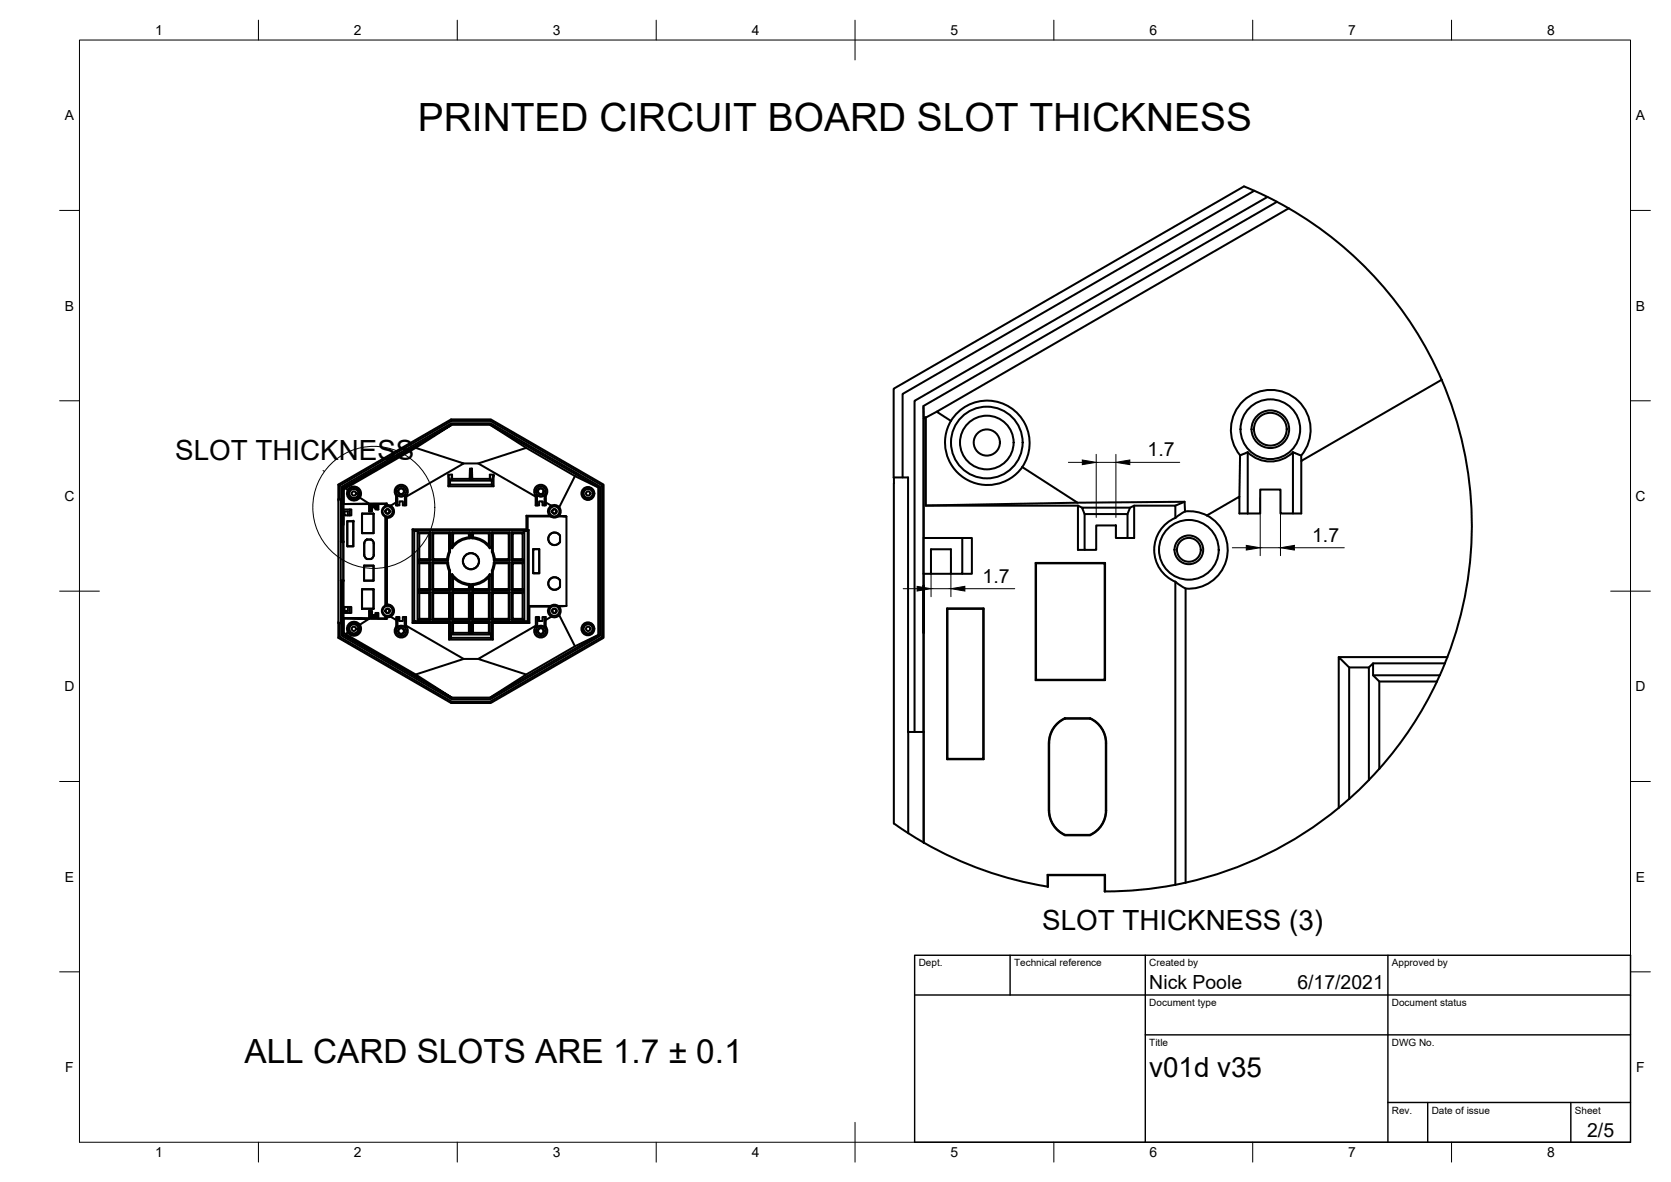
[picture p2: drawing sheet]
<svg xmlns="http://www.w3.org/2000/svg" width="420mm" height="297mm" viewBox="0 0 420 297" stroke-linecap="round" stroke-linejoin="round" font-family="sans-serif">
<!-- layer: Visible -->
<g fill="none" stroke="#000" stroke-width=".51">
<path d="M315.4 47.9l-88.5 51.1v21M315.4 47.9l-2.6-1.1-88.1 50.9v22.3h3.6v63.9h1.7M315.4 47.9l3.3 1.6M318.7 49.5l-88.7 51.2v83.2M318.7 49.5l2.4 1.2M321.1 50.7l-88.9 51.3v81.9h-2.2M321.1 50.7l3 1.7M324 52.4l-88.5 51.1 3.6 2.3M324.1 52.4a92 92 0 0 1 38.4 43.1M362.5 95.4l-35.3 20.4v13.2h-2.1M362.5 95.4a92 92 0 0 1 1.4 69.7M104.5 112.6l12.1 3.9-14.4 8.3"/>
<path d="M112.7 119.3v2.9l.5-.4M113.6 106.8h9.6l27.3 15.7v37.1l-27.3 15.7h-9.6M113.7 119.3v1l-.3 .3zM113.7 119.3h-1l.2 1.3h.5M118.2 117.8h.5v2.8h-.5zM118.2 117.8v2.8M118.7 117.8v2.5M120.2 116.5l14.5 8.3M123.2 119.3v1l.2 .3M123.2 106.8l9.1 5.8 12.3 7M124.1 119.3h-.9l.2 1.3h.5M132.3 112.6l-12.1 3.9h-3.6"/>
<path d="M144.6 119.6l5.9 2.9v37.1l-5.9 2.8-12.3 7.1-9.1 5.8M144.6 119.6l-4 7.9M224.8 120v1.5M232.2 102.3l.1 2.9 .5-.3v22.2M232.3 105.2v30M235.5 103.5l-2.7 1.4M239.1 105.8a10.7 10.7 0 0 0 3.4 14.4 10.7 10.7 0 0 0 14.6-2.8M239.1 105.8a10.7 10.7 0 0 1 14.9-3.4 10.7 10.7 0 0 1 3 14.9M257 117.4l13.9 8.9 27-.2 .1 2.4M311.8 114.4l-.2 10.4M311.8 114.4a10 10 0 0 1 .9-13.7 10 10 0 0 1 13.7 0 10 10 0 0 1 .8 13.8M313.7 113.7a8.1 8.1 0 0 0 11.4 0"/>
<path d="M313.7 113.7l-1.9 .7M313.7 113.7v15.3M325.1 113.7v15.3h-3.1v-6h-5.1v6h-3.2M325.1 113.7l2.1 .8M327.2 114.5v1.3M85.1 125.5h.6v10.7h.2M85.1 125.5v-3.7l28.3-16.4h10l28.4 16.4v38.5l-28.4 16.4h-10l-28.3-16.4v-3.7M85.1 125.7v30.6M85.1 125.5v.2M85.4 125.5v-3.5l28.1-16.2h9.8l28.1 16.2v38.1l-28.1 16.2h-9.8l-28.1-16.2v-3.5h.3v-20.4M85.9 136.2v-13.9l27.6-15.9h9.8l27.6 15.9v37.5l-27.6 15.9h-9.8l-27.6-15.9v-13.9h.4v13.7M86.3 122.5v5.5"/>
<path d="M86.3 122.5v13.7h-.4M86.3 122.5l27.3-15.7-9.1 5.8-17.6 10.1 .6 .4M86.3 136.2v9.7M86.3 130v2zM86.3 129.5v23M86.4 123v3.7M86.4 126.7h6.4M86.4 123h-.1M86.6 128.5h.9v1h-.9zM86.6 129.5h-.3v-1.5h1.6v1.5h-.4M86.9 122.7l-.5 .3M87.3 131h1.5v6.3h-1.5z"/>
<path d="M87.5 123.1a1.79 1.79 0 0 1 2.5-.5 1.79 1.79 0 0 1 .5 2.5M87.5 123.1a1.79 1.79 0 0 0 .5 2.4 1.79 1.79 0 0 0 2.5-.5M87.9 128h.4v1.5h-.4M90.5 125.1l2.3 1.4M91 129.1h2.9v4.9h-2.9zM91 134h2.9M92.2 135.6h1.1M92.2 135.6h.1M92.3 135.6l-.7 .7v3.1l.2 .6 .5 .5M93 126.8l-.2-.1v1.8h.3M93.1 127h1.8v1h-.5v-.5h-.8v1h-.5zM93.3 135.6a1.07 1.07 0 0 1 .7 1l-.1 3.1-.6 .8"/>
<path d="M93.9 129.1v4.9M93.9 129.1h-2.9v4.9M94.9 127l.2-.3v1.3h-.2M95 126.8h-2l.1 .2M95.1 126.7h1.8v.5M96.9 126.7l.4-.2v.4M96.9 129.9v22.3M96.9 129.9l.4 .2M96.9 127.2a1.45 1.45 0 0 0-.9 1.3 1.45 1.45 0 0 0 .9 1.4M97.3 126.5l-10.9 .2M97.3 126.9l.9 .2M97.3 126.9l-.4 .3"/>
<path d="M97.3 130.1v21.8a1.62 1.62 0 0 1 1.7 1.2 1.62 1.62 0 0 1-.8 1.9M98.2 127.1a1.62 1.62 0 0 1 .8 1.9 1.62 1.62 0 0 1-1.7 1.1M99.6 126.3l-1.4 .8M99.6 124.6l.3-.2v2.6h-.3zM99.6 124.5a1.66 1.66 0 0 1 .2-2.2 1.66 1.66 0 0 1 2.2 0 1.66 1.66 0 0 1 .2 2.3M99.9 127h.5v-1h.9v1h.5l.1-2.6 .3 .2v2.4h-.4M99.9 124.4a1.34 1.34 0 0 0 1.9 0M103.7 133h28.7l.5 .2-.2 .2h-.9l-.1-.1h-26.5l-.2 .1h-.8zM103.7 133v23.6l.5-.5M104.2 133.4v22.7h.8M105 133.4v22.7l.2 .2M105.2 133.3v.5"/>
<path d="M105.4 134v6.5h2.5M105.4 134h2.5M107.9 134l.3-.2v7l-.3-.3zM108.2 133.8h-3l.2 .2M108.7 133.8v7l.2-.3M112.9 138.6l-.5 1.9M112.9 138.6v-4.6h-4v6.5h3.5M112.9 134l.3-.2v4.9l-.3-.1M112.9 120.6l.3 .2M113.2 133.8h-4.5l.2 .2M113.2 120.8h10.5v1h-10.5zM113.2 138.7l-.5 2.1"/>
<path d="M113.7 133.8v4l.2-.8M113.7 120.3h4.4M117.9 135v-1h-4v3M117.9 134l.3-.2v1.5l-.3-.3M117.9 135l-1.9 .5-1.1 .6-1 .9M118.2 135.3a5.7 5.7 0 0 0-4.5 2.5M118.2 133.8h-4.5l.2 .2M118.7 133.8v1.5l.2-.3M118.7 135.3a5.7 5.7 0 0 1 4.5 2.5M118.9 135l1.3 .3 1.2 .5 1.5 1.2M118.9 135v-1h4v3M122.9 134l.3-.2v4l-.3-.8"/>
<path d="M123.2 133.8h-4.5l.2 .2M123.2 120.3h-4.5v.3M123.7 138.7l.5 2.1M123.7 133.8v4.9l.2-.1M123.7 121.8l.4 .4h-11.4M123.7 120.8l.2-.2 .2-1.3v2.9M123.9 134h4v6.5h-3.5M123.9 134v4.6M123.9 138.6l.5 1.9M127.9 134l.3-.2v7M128.2 133.8h-4.5l.2 .2M128.7 133.8v7l.2-.3"/>
<path d="M128.9 134h2.5v6.5h-2.5zM128.9 134l-.2-.2h3l-.3 .2M131.7 133.3v.5M131.8 133.4v22.7l-.1 .2v-.5M132.4 133v-3.4l.3 .2v3.4M132.4 129.6h5.8M132.9 133.2v19.1l.2 .1v4.2l-.4-.5v-22.7M134 138l.1 6M134.1 138h1.5v6h-1.5zM134.4 138h.1M134.7 124.6l.3-.2v2.6h-.3zM135 127h.6v-1h.8v1h.5l.1-2.6 .2 .2 .1 2.4h-.4"/>
<path d="M135 124.4a1.34 1.34 0 0 0 1.9 0M135.6 138v6.1h-1.6M135.6 138h-1.5M137.2 124.5a1.66 1.66 0 0 0-.1-2.2 1.66 1.66 0 0 0-2.3 0 1.66 1.66 0 0 0-.1 2.3M137.3 126.3l1.3 .8M138.2 129.6l.3 .2M138.6 127.1a1.62 1.62 0 0 0-.4 2.5M138.7 127.1a1.64 1.64 0 0 1 1.9 .4M140.6 129.6l1.8 .2h-2.1a1.56 1.56 0 0 1-1.8 0h-5.8M140.6 129.6l-.3 .2M140.6 127.5a1.66 1.66 0 0 1 0 2.1M140.8 134.6a1.56 1.56 0 0 0-2.4-.4 1.56 1.56 0 0 0 0 2.4 1.56 1.56 0 0 0 2.4-.4"/>
<path d="M140.8 134.6v1.6M140.8 134.6h.1M142.4 129.8v22.5l-1.8 .1M224.7 121.5l.1 85.4 3.6 2.5M232.8 127.1h38.2M234.1 138h5v6.2h-5zM242 135.2h2.4v9h-2.4M270.9 126.3l-38.1 .7M272.1 127.6l-1.1-.5v11.1h1.7M272.7 129.2h10.8v6h-2.9v-3.2h-5v6.2h-2.9zM283.5 129.2l.6-1.6 1.1-.5v8.1h-1.7M284.1 127.6h-12l.6 1.6"/>
<path d="M285.2 127.1h10.3v3.1M297.9 126.1l-2.4 1M298 128.5l-2.5 1.7M298 128.5a9.6 9.6 0 0 1 5.4 1l8.2-4.7v4.2h2.1M303.5 129.5a9.8 9.8 0 0 1 4.8 11.4 9.8 9.8 0 0 1-10.2 7l-2.6-1.7a8.7 8.7 0 0 1-5.3-8 8.7 8.7 0 0 1 5.3-8.1M85.1 156.6h.3M85.1 156.3v.3M85.7 145.9h.2M86.3 154v5.5M86.3 159l.1 .1M86.4 155.4v3.7M86.4 159.1l.5 .2"/>
<path d="M86.6 152.5h.9v1.1h-.9zM86.6 152.5h-.3v1.5h1.6v-1.5h-.4M87.5 158.9l-.6 .4 17.6 10.2 9.1 5.8-27.3-15.7M87.9 152.5h.4v1.5h-.4M91 148.1h2.9v4.9h-2.9zM91.5 142.1h2.4M91.5 142.2h2.4v3.7h-2.4zM91.5 142.2v3.7h2.4v-3.7M92.2 140.5h1.1zM92.8 155.5l-2.3 1.5a1.78 1.78 0 0 0-3 .1 1.78 1.78 0 0 0 1.4 2.7 1.78 1.78 0 0 0 1.8-2.5l-.2-.3M92.8 155.4h-6.4l10.9 .1-.4-.1M93.1 153.5h.5v1.1h.8v-.6h.5v1h-1.8z"/>
<path d="M93.1 155l-.1 .3h2l-.1-.3M93.1 153.5h-.3v1.9l.2-.1M94.9 154h.2v1.4l-.1-.1M95.1 155.4h1.8M96.9 152.2a1.45 1.45 0 0 0-.9 1.3 1.45 1.45 0 0 0 .9 1.4M97.3 155.1v.4M97.3 155.1l-.4-.2v.5M97.3 151.9l-.4 .3M98.2 155l1.4 .8M98.2 155l-.9 .1M99.6 157.4l.3 .2M99.9 155.1h-.3v2.3"/>
<path d="M100 157.6a1.34 1.34 0 0 1 1.8 0M101.7 155.1h-.4v1h-.9v-1h-.5v2.5M101.7 155.1h.4v2.3l-.4 .2M101.7 155.1v2.5M102.1 157.2l14.5 8.4M102.1 157.4a1.66 1.66 0 0 1 0 2.3 1.66 1.66 0 0 1-2.4 .1 1.66 1.66 0 0 1 0-2.4M105.2 155.8v.5h8v3M105.2 140.8v.5M105.2 148.3v.5M105.4 140.5l-.2 .3h3M105.4 141.5v6.5h2.5M105.4 148l-.2 .3h3"/>
<path d="M105.4 155.5l-.2 .3h3M105.4 141.5h2.5M105.4 149h2.5M108.2 148.8v7l-.3-.3v-6.5zM108.2 141.3v7l-.3-.3v-6.5zM108.2 141.3h-3l.2 .2M108.2 148.8h-3l.2 .2v6.5h2.5M108.7 141.3v7l.2-.3M108.7 148.8v7l.2-.3M108.7 155.8h4.5M108.9 141.5l-.2-.2h4l-.3 .2h-3.5v6.5h4v-4.6h.3v4.9M108.9 149h4v6.5h-4z"/>
<path d="M112.4 140.5l.3 .3h-4M112.4 141.5l.5 1.9M112.7 141.3l.5 2.1M112.9 148l.3 .3h-4.5M112.9 149l.3-.2v7l-.3-.3M112.9 156.6v4.1l.4-.4M113.2 148.8h-4.5l.2 .2M113.2 156.3l-.3 .3h-9.2M113.3 159.5h10.2v.8h-10.2zM113.7 156.3v3l.2-.3M113.7 148.8v7l.2-.3M113.7 159.3h-.5l.1 .2"/>
<path d="M113.7 155.8h4.5M113.7 144.2a5.7 5.7 0 0 0 4.5 2.6M113.9 145v3h4M113.9 149h4v6.5h-4zM113.9 156.6h4v2.4h-4zM113.9 145l-.2-.7v4l.2-.3M113.9 145l1.5 1.3 1.2 .5 1.3 .2M117.9 156.6l.3-.3v3l-.3-.3M117.9 148l.3 .3h-4.5M117.9 147l.3-.2v1.5M117.9 149l.3-.2v7l-.3-.3M117.9 147v1"/>
<path d="M118.2 156.3h-4.5l.2 .3M118.2 148.8h-4.5l.2 .2M118.2 159.3h.5M118.7 156.3v3l.2-.3M118.7 148.8v7l.2-.3M118.7 155.8h4.5M118.9 147v1h4M118.9 149h4v6.5h-4zM118.9 156.6h4v2.4h-4zM118.9 147l-.2-.2v1.5l.2-.3M122.9 145l-1 .9-1.1 .7-1.9 .4M122.9 156.6l.3-.3v3l-.3-.3"/>
<path d="M122.9 148l.3 .3h-4.5M122.9 145l.3-.7v4M122.9 149l.3-.2v7l-.3-.3M122.9 145v3M123.2 144.3a5.7 5.7 0 0 1-4.5 2.5M123.2 156.3h-4.5l.2 .3M123.2 148.8h-4.5l.2 .2M123.2 159.3h.5l-.2 .2M123.7 148.8v7l.2-.3M123.7 156.3l.2 .3v4.1M123.7 155.8h4.5M123.9 149h4v6.5h-4z"/>
<path d="M123.9 143.4h-.2v4.9l.2-.3M123.9 156.6h9.2M124.2 141.3l-.5 2.1M124.4 141.5l-.5 1.9M124.4 140.5l-.2 .3h4l-.3-.3M124.4 141.5h3.5M127.9 141.5v6.5h-4v-4.6M127.9 148l.3 .3h-4.5M127.9 141.5l.3-.2v7M127.9 149l.3-.2v7l-.3-.3M128.2 141.3h-4l.2 .2M128.2 148.8h-4.5l.2 .2"/>
<path d="M128.7 141.3v7l.2-.3M128.7 148.8v7l.2-.3M128.9 149h2.5v6.5h-2.5zM128.9 141.5h2.5v6.5h-2.5zM128.9 141.5l-.2-.2h3l-.3 .2M128.9 149l-.2-.2h3l-.3 .2M131.4 140.5l.3 .3h-3M131.4 148l.3 .3h-3M131.4 155.5l.3 .3h-3M131.7 156.3h-8v3M131.7 140.8v.5M131.7 148.3v.5"/>
<path d="M131.8 156.1h.9M132.9 152.3h5.6l-.3 .1M133.1 152.4h5.1M134.7 157.4l.4 .2M134.7 157.2l-14.5 8.4 12.1 3.9M134.7 157.4a1.66 1.66 0 0 0 .1 2.3 1.66 1.66 0 0 0 2.3 .1 1.66 1.66 0 0 0 .1-2.4M135.1 155.1h-.4v2.3M135.1 157.6a1.34 1.34 0 0 1 1.8 0M136.9 155.1h-.5v1h-.8v-1h-.5v2.5M136.9 155.1v2.5l.3-.2M136.9 155.1h.3v2.3M138.2 152.4a1.62 1.62 0 0 0 .4 2.6"/>
<path d="M138.5 152.3a1.56 1.56 0 0 1 1.8 0M138.6 155l-1.4 .8M140.6 152.4a1.66 1.66 0 0 1 0 2.2M140.6 154.6l4 7.8M140.6 154.6a1.64 1.64 0 0 1-1.9 .4M140.8 145.9a1.56 1.56 0 0 0-2.4-.5 1.56 1.56 0 0 0 0 2.4 1.56 1.56 0 0 0 2.4-.4M140.8 145.9h.1M140.8 145.9v1.5M140.8 145.9a1.6 1.6 0 0 0-2.4-.5 1.6 1.6 0 0 0 0 2.5 1.6 1.6 0 0 0 2.4-.5M142.4 152.3h-2.1l.3 .1M232.2 147.1v12zM232.3 144.2v67.6"/>
<path d="M234.1 144.2h-1.9v-9h9.8v9h-2.9M238.1 152.9h9.2M238.2 153h9v37.7h-9zM238.2 153l-.1-.1v37.9l.1-.1M247.2 153l.1-.1v37.9M260.4 141.5v29.4M260.5 141.6h17.2v29.2h-17.2zM277.7 141.6l.2-.1v29.4M277.9 141.5h-17.5l.1 .1M295.5 146.2v76.1M298.1 147.9v73.9M120.2 165.6h-3.6l-12.1 3.9"/>
<path d="M123.5 160.3l.4 .4h-11M260.5 170.8l-.1 .1h17.5l-.2-.1M336.6 165.1h27.3l-.6 1.6M339.2 167.7h5v28.3M344.2 167.7l1-1v3l1.6 1.6v21.9l-3.8 4-3.7 3.6-.1-33.1-2.6-2.6v37.9M345.2 166.7h18.1l-1.3 3M345.2 169.7h16.8M346.8 171.3h14.5M361.3 171.3a91.9 91.9 0 0 1-14.5 21.9M362 169.7l-.7 1.6M228.4 183.9v25.5M232.2 183.9h.1"/>
<path d="M247.2 190.7l.1 .1h-9.2M267.8 180.6h6.3M267.8 180.5a6.8 6.8 0 0 0-4.1 6.2v17a6.9 6.9 0 0 0 4.1 6.2M267.8 180.6a6.7 6.7 0 0 0-4 6.1v17a6.8 6.8 0 0 0 4 6.1M274.1 180.6a6.7 6.7 0 0 1 3.9 6.1v16.9a6.7 6.7 0 0 1-3.9 6.2M274.1 180.5a6.8 6.8 0 0 1 4.1 6.2v16.9a6.8 6.8 0 0 1-4.1 6.3M228.4 209.4l3.9 2.3M232.2 211.8h.1M232.3 211.7a92 92 0 0 0 31.2 11.1v-2.9h14.2M263.4 219.8h14.5M263.5 219.9l-.1-.1v3M267.8 209.8l6.3 .1z"/>
<path d="M336.6 203a92 92 0 0 1-58.7 21v-4.2l-.2 4.2M339.3 200.7l-2.7 2.3M277.8 224h.1"/>
<circle cx="248.1" cy="111.2" r="9"/>
<circle cx="248.1" cy="111.2" r="6.7"/>
<circle cx="248.1" cy="111.2" r="3.3"/>
<circle cx="319.4" cy="107.9" r="4.1"/>
<circle cx="319.4" cy="107.9" r="4.7"/>
<circle cx="319.4" cy="107.9" r="7.5"/>
<circle cx="89" cy="124" r="1.49"/>
<circle cx="89" cy="124" r="1.13"/>
<circle cx="89" cy="124" r=".54"/>
<circle cx="97.5" cy="128.5" r="1.26"/>
<circle cx="97.5" cy="128.5" r=".5"/>
<circle cx="97.5" cy="128.5" r=".6"/>
<circle cx="100.9" cy="123.5" r=".69"/>
<circle cx="100.9" cy="123.5" r=".79"/>
<circle cx="100.9" cy="123.5" r="1.26"/>
<circle cx="136" cy="123.5" r=".69"/>
<circle cx="136" cy="123.5" r=".79"/>
<circle cx="136" cy="123.5" r="1.26"/>
<circle cx="139.4" cy="128.5" r=".5"/>
<circle cx="139.4" cy="128.5" r=".6"/>
<circle cx="139.4" cy="128.5" r="1.26"/>
<circle cx="147.8" cy="124" r="1.62"/>
<circle cx="147.9" cy="124" r="1.49"/>
<circle cx="147.9" cy="124" r="1.13"/>
<circle cx="147.9" cy="124" r=".54"/>
<circle cx="298.9" cy="138.2" r="7.5"/>
<circle cx="298.9" cy="138.2" r="3"/>
<circle cx="298.9" cy="138.2" r="3.6"/>
<circle cx="89" cy="158" r="1.49"/>
<circle cx="89" cy="158" r="1.13"/>
<circle cx="89" cy="158" r=".54"/>
<circle cx="97.5" cy="153.5" r="1.26"/>
<circle cx="97.5" cy="153.5" r=".5"/>
<circle cx="97.5" cy="153.5" r=".6"/>
<circle cx="100.9" cy="158.6" r=".69"/>
<circle cx="100.9" cy="158.6" r=".79"/>
<circle cx="100.9" cy="158.6" r="1.26"/>
<circle cx="118.4" cy="141" r="2.04"/>
<circle cx="118.4" cy="141" r="2"/>
<circle cx="136" cy="158.6" r=".69"/>
<circle cx="136" cy="158.6" r=".79"/>
<circle cx="136" cy="158.6" r="1.26"/>
<circle cx="139.4" cy="153.5" r=".5"/>
<circle cx="139.4" cy="153.5" r=".6"/>
<circle cx="139.4" cy="153.5" r="1.26"/>
<circle cx="147.8" cy="158" r="1.62"/>
<circle cx="147.9" cy="158" r="1.49"/>
<circle cx="147.9" cy="158" r="1.13"/>
<circle cx="147.9" cy="158" r=".54"/>
</g>
<g fill="#000" stroke="#000" stroke-width=".25">
<circle cx="86.3" cy="136.2" r=".24"/>
<circle cx="88.8" cy="131" r=".24"/>
<circle cx="86.3" cy="145.9" r=".24"/>
</g>
<!-- layer: Border -->
<g fill="none" stroke="#000" stroke-width=".25">
<path d="M20 10.1h390v276.9h-390zM65 5.1v5M115 5.1v5M165 5.1v5M215 5.1v10M265 5.1v5M315 5.1v5M365 5.1v5M15 52.9h5M410 52.9h5M15 100.7h5M410 100.7h5"/>
<path d="M15 148.6h10M405 148.6h10M15 196.4h5M410 196.4h5M15 244.2h5M410 244.2h5M65 287v5M115 287v5M165 287v5M215 282.1v9.9M265 287v5M315 287v5"/>
<path d="M365 287v5"/>
</g>
<!-- layer: Annotations -->
<g fill="none" stroke="#000" stroke-width=".25">
<path d="M81.2 118.2l.4 .3"/>
<circle cx="94" cy="127.5" r="15.3"/>
</g>
<!-- layer: Dimensions -->
<g fill="none" stroke="#000" stroke-width=".25">
<path d="M268.6 116.2h3.5M275.6 114.2v15.8M275.6 116.2h5M280.6 114.2v15.8M284.1 116.2h12.5M309.9 137.7h3.5M316.9 125v14.6M316.9 137.7h5.1M322 125v14.6M325.5 137.7h12.5M227.1 147.9h3.5M234.1 140v10"/>
<path d="M234.1 147.9h5M239.1 140v10M242.6 147.9h12.5"/>
</g>
<path d="M272.1 115.6l3.5 .6-3.5 .6zM280.6 116.2l3.5-.6v1.2zM313.4 137.1l3.5 .6-3.5 .5zM322 137.7l3.5-.6v1.1zM230.6 147.3l3.5 .6-3.5 .6zM239.1 147.9l3.5-.6v1.2z" fill="#000" stroke="#000" stroke-width=".25"/>
<!-- layer: TitleBlock -->
<path d="M230 240.1h180v46.9h-180zM230 250h180M254 240.1v9.9M288 240.1v46.9M349 240.1v46.9M288 260.1h122M349 277.1h61M359 277.1v9.9M395 277.1v9.9" fill="none" stroke="#000" stroke-width=".36"/>
<text font-size="9.8" x="105.1" y="32.9">PRINTED CIRCUIT BOARD SLOT THICKNESS</text>
<text font-size="8.4" x="61.5" y="267.2">ALL CARD SLOTS ARE 1.7 ± 0.1</text>
<g font-size="7">
<text x="44" y="115.6">SLOT THICKNESS</text>
<text x="262" y="233.7">SLOT THICKNESS (3)</text>
<text x="289" y="270.6">v01d v35</text>
</g>
<g font-size="4.9">
<text x="288.6" y="114.7">1.7</text>
<text x="329.9" y="136.2">1.7</text>
<text x="247.1" y="146.4">1.7</text>
<text x="289" y="248.5">Nick Poole</text>
<text x="326.2" y="248.5">6/17/2021</text>
<text x="399.1" y="285.7">2/5</text>
</g>
<g font-size="3.5">
<text x="39" y="8.8">1</text>
<text x="89" y="8.8">2</text>
<text x="139" y="8.8">3</text>
<text x="189" y="8.8">4</text>
<text x="239" y="8.8">5</text>
<text x="289" y="8.8">6</text>
<text x="339" y="8.8">7</text>
<text x="389" y="8.8">8</text>
<text x="16.3" y="30.2">A</text>
<text x="411.3" y="30.2">A</text>
<text x="16.3" y="78">B</text>
<text x="411.3" y="78">B</text>
<text x="16.2" y="125.9">C</text>
<text x="411.2" y="125.9">C</text>
<text x="16.2" y="173.7">D</text>
<text x="411.2" y="173.7">D</text>
<text x="16.3" y="221.6">E</text>
<text x="411.3" y="221.6">E</text>
<text x="16.4" y="269.4">F</text>
<text x="411.4" y="269.4">F</text>
<text x="39" y="290.8">1</text>
<text x="89" y="290.8">2</text>
<text x="139" y="290.8">3</text>
<text x="189" y="290.8">4</text>
<text x="239" y="290.8">5</text>
<text x="289" y="290.8">6</text>
<text x="339" y="290.8">7</text>
<text x="389" y="290.8">8</text>
</g>
<g font-size="2.5">
<text x="231" y="242.9">Dept.</text>
<text x="255" y="242.9">Technical reference</text>
<text x="289" y="242.9">Created by</text>
<text x="350" y="242.9">Approved by</text>
<text x="289" y="252.8">Document type</text>
<text x="350" y="252.8">Document status</text>
<text x="289" y="262.9">Title</text>
<text x="350" y="262.9">DWG No.</text>
<text x="350" y="279.9">Rev.</text>
<text x="360" y="279.9">Date of issue</text>
<text x="396" y="279.9">Sheet</text>
</g>
</svg>
